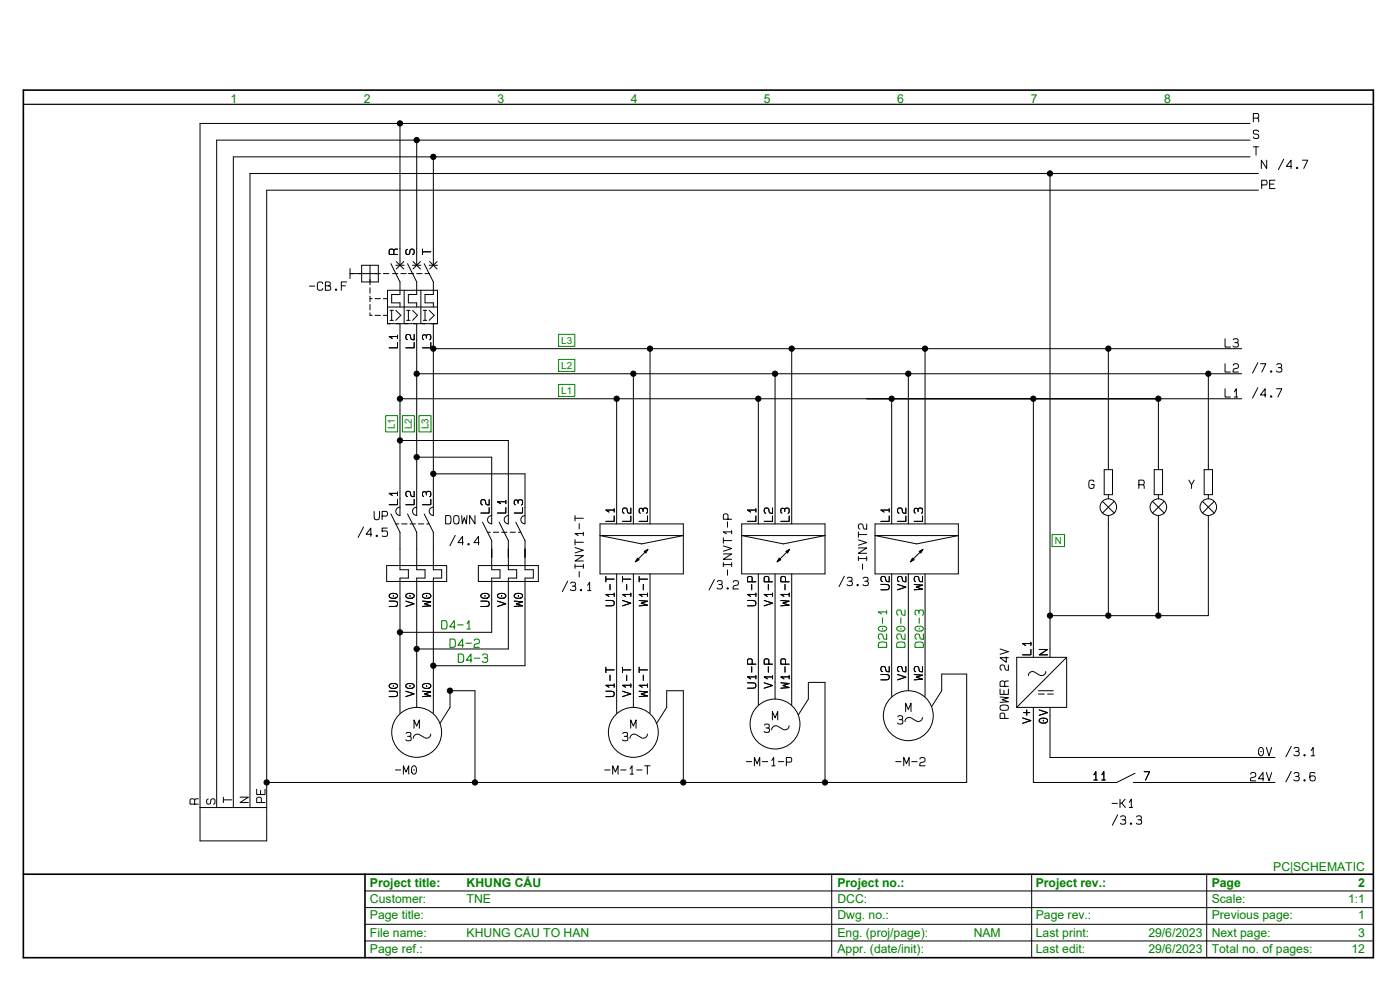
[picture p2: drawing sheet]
<svg xmlns="http://www.w3.org/2000/svg" width="420mm" height="297mm" viewBox="0 0 420 297" stroke-linecap="round" stroke-linejoin="round" font-family="sans-serif">
<path d="M7 27h405v260h-405zM7 262h405M109.5 262v25" fill="none" stroke="#000" stroke-width=".49"/>
<g fill="none" stroke="#000" stroke-width=".3">
<path d="M120 37v42.5M375 37h-315v215h20v-195h297.5M376 35.4l1.4-.1 .2-.4-.1-.7-.3-.2h-1.2v2.5M377.2 35.4l.3 .2 .1 .9M377.5 39.5l-.4-.5-.9 .1-.2 .4 .2 .6 1.3 .4 .1 .5-.2 .4-.9 .1-.5-.5M125 42v37.5M130 47v32.5M315 52v145M375 42h-310v200M375 47h-305v195M376 44h1.6M376.8 44v2.5"/>
<path d="M377.5 52h-302.5v190M378.5 55.4h1.4l.2-.5-.1-.6-.3-.3h-1.2v2.5M380 48v2.5l-1.6-2.5v2.5M380.9 55.2h1.3M382.5 54h-1.6v2.5h1.6M385.1 47.7l-1.6 3.1M387.5 49.9h-1.6l1.4-1.9v2.5M390.7 48h1.6l-1.2 2.5M108.5 79.5h5v5h-5zM111 79.5v5.9M117.3 79l2.7 5.5v3.8h-2.5v2.5h2.5v1.2M118.2 76.3l-.1-1.4-.4-.2h-.7l-.2 .4v1.2h2.5"/>
<path d="M118.7 79.5h2.5M118.9 78.4l2.2 2.2M119.3 74.7h-.9l-.2 .4M121.1 78.4l-2.2 2.2M122.2 74.7l-.4 .4v1l.4 .2 .7-.2 .3-1.4h.6l.4 .2v.9l-.4 .5M122.3 79l2.7 5.5v3.8h-2.5v2.5h2.5v1.2M123.8 79.5h2.5M123.9 78.4l2.2 2.2M126.1 78.4l-2.2 2.2M126.7 74.7v1.6M126.7 75.5h2.5M127.3 79l2.7 5.5v3.8h-2.5v2.5h2.5v1.2"/>
<path d="M128.8 79.5h2.5M128.9 78.4l2.2 2.2M131.1 78.4l-2.2 2.2M92.8 85.7h1.6M96.8 85a.83 .83 0 0 0-1-.5 .83 .83 0 0 0-.6 .9v.7a.83 .83 0 0 0 .6 .9 .83 .83 0 0 0 1-.6M97.6 85.7l1.3-.1 .1-.9-.3-.2h-1.1v2.5h1a.67 .67 0 0 0 .6-.7 .67 .67 0 0 0-.6-.6M102.4 85.7h1.2M104 84.5h-1.6v2.5M105 82h9.1M105 80.5v3M111 86.3v1.6M111 88.8v1.6"/>
<path d="M111 91.2v1.7M111 93.7v.8h.6M111 89.5h.6M112.5 94.5h1.6M112.5 89.5h1.6M115 82h1.6M115 94.5h1.2M115 89.5h1.2M116.2 87h15.1v10h-15.1zM116.2 92h15.1M117 96h1M117 93h1"/>
<path d="M117.5 93v3M117.8 82h1.6M118.7 93l1.5 1.5-1.5 1.5M120 97v57.5a1.24 1.24 0 0 1-1.3-1.3 1.24 1.24 0 0 1 1.3-1.2M120.2 82h1.7M121.2 87v10M122 96h1M122 93h1M122.5 93v3M122.5 82h1.6M123.8 93l1.4 1.5-1.4 1.5M125 97v57.5a1.24 1.24 0 0 1-1.2-1.3 1.24 1.24 0 0 1 1.2-1.2"/>
<path d="M125 82h1.6M126.3 87v10M127 96h1M127 93h1M127.5 93v3M127.5 82h1.3M128.8 93l1.5 1.5-1.5 1.5M130 97v57.5a1.24 1.24 0 0 1-1.2-1.3 1.24 1.24 0 0 1 1.2-1.2M119.3 102.6v1.6h-2.5M119.3 100.9h-2.5l.9 .6M119.3 100.5v1M120 119.5h252.5"/>
<path d="M124.2 102.6v1.6h-2.4M124.2 100.2v1.7l-.9-.3-.4-1.3a.82 .82 0 0 0-1.2 .4 .82 .82 0 0 0 .5 1.1M125 112h247.5M127.9 101.3l-.1-.8-.8-.1-.3 1.1 .4 .3M127.9 100.8l.5-.6 .8 .3a1.13 1.13 0 0 1-.3 1.4M129.2 102.6v1.6h-2.5M130 104.5h242.5M185 119.5v37.5M190 112v45M195 104.5v52.5M227.5 119.5v37.5M232.5 112v45"/>
<path d="M237.5 104.5v52.5M267.5 119.5v37.5M272.5 112v45M277.5 104.5v52.5M310 119.5v77.5M332.5 104.5v36.3M347.5 119.5v21.3M362.5 112v28.8M367.5 101.5v2.5h1.6M367.5 109v2.5h1.6M367.5 116.5v2.5h1.6M370 101.8l.3-.3 1.1 .2-.2 .9-.8 .1"/>
<path d="M370 109.5a.8 .8 0 0 1 1.2-.4 .8 .8 0 0 1 0 1.2l-1 .3-.3 .9h1.6M370.3 117.4l.6-.9v2.5M370.3 119h1M371 102.7l.5 .4-.3 .8a1.13 1.13 0 0 1-1.3-.2M377.4 108.7l-1.6 3.1M377.4 116.2l-1.6 3.1M378.1 109h1.7l-1.3 2.5M379.8 118.4h-1.7l1.4-1.9v2.5M382.9 116.5h1.7l-1.3 2.5M383 109.3l.3-.3 1.1 .2-.1 .9-.8 .1M384 110.2l.6 .4-.3 .8a1.13 1.13 0 0 1-1.4-.2M120 132h32.5v25"/>
<path d="M125 137h22.5v20M109.1 157.9l-1.7 3.2M112.2 153.3l.1 2a.79 .79 0 0 0 .7 .5 .79 .79 0 0 0 .8-.5l.1-2M114.6 154.7l1.4-.1 .2-.4v-.7l-.4-.2h-1.2v2.5M116.2 158.3h-1.6v1.1l.5-.3h.7l.4 .3v1.1a1.22 1.22 0 0 1-1.6 .1M117.3 154l2.7 5.5v11.3h2.5v2.4h-2.5v40.6M118.7 157h.9M119.3 149.6v1.7h-2.5M119.3 147.9h-2.5l.9 .6M119.3 147.5v1M120.5 157h1.6M122.3 154l2.7 5.5v11.3h2.5v2.4h-2.5v38.8"/>
<path d="M123 157h1.6M124.2 149.6v1.7h-2.4M124.2 147.3v1.6l-.9-.3-.4-1.3a.82 .82 0 0 0-1.2 .4 .82 .82 0 0 0 .5 1.1M125.5 157h1.6M127.3 154l2.7 5.5v11.3h2.5v2.4h-2.5v40.6M127.9 148.3l-.1-.8-.8-.1-.3 1.1 .4 .3M127.9 147.8l.5-.5 .8 .2a1.13 1.13 0 0 1-.3 1.4M128 157h.8M129.2 149.6v1.7h-2.5M130 142h27.5v15M133.7 154.5h1l.4 .2 .2 1.4-.3 .8-1.3 .1zM136.2 154.7l.5-.2 .9 .2v1.8l-.5 .5a.71 .71 0 0 1-.9-.5z"/>
<path d="M138.5 154.5l.2 2.5 .6-1.9 .6 1.9 .2-2.5M142.5 154.5v2.5l-1.6-2.5v2.5M144.8 156.5l2.7 5.5v8.8h2.5v2.4h-2.5v16.3h-27.5M146.3 159.5h.8M146.7 152.1v1.7h-2.4M146.7 149.8v1.6l-.9-.3-.4-1.3a.82 .82 0 0 0-1.2 .4 .82 .82 0 0 0 .5 1.1M147.5 154.5a1.24 1.24 0 0 0-1.2 1.3 1.24 1.24 0 0 0 1.2 1.2M148 159.5h1.6M149.8 156.5l2.7 5.5v8.8h2.5v2.4h-2.5v21.3h-27.5M150.5 159.5h1.6M151.7 152.1v1.7h-2.5M151.7 150.4h-2.5l1 .6"/>
<path d="M151.7 150v1M152.5 154.5a1.24 1.24 0 0 0-1.2 1.3 1.24 1.24 0 0 0 1.2 1.2M153 159.5h1.6M154.7 156.5l2.8 5.5v8.8h2.5v2.4h-2.5v26.3h-27.5M155.4 150.8v-.8l-.9-.1-.2 1.1 .3 .3M155.4 150.3l.5-.5 .8 .2a1.13 1.13 0 0 1-.3 1.4M155.5 159.5h.8M156.8 152.1v1.7h-2.5M157.5 154.5a1.24 1.24 0 0 0-1.2 1.3 1.24 1.24 0 0 0 1.2 1.2M172.5 154.5v1.6M172.5 155.3h2.5M173.8 156.9v1.6"/>
<path d="M175 159.9h-2.5l.9 .6M175 159.5v1M180 157h25v15h-25zM184.3 154.6v1.7h-2.5M184.3 152.9h-2.5l.9 .6M184.3 152.5v1M189.3 154.6v1.7h-2.5M189.3 152.3v1.6l-1-.3-.4-1.3a.82 .82 0 0 0-1.2 .4 .82 .82 0 0 0 .5 1.1M192.9 153.3l-.1-.8-.8-.1-.3 1.1 .4 .3M192.9 152.8l.5-.5 .8 .2a1.13 1.13 0 0 1-.3 1.4M194.2 154.6v1.7h-2.5M218.2 156.4v1.6"/>
<path d="M218.4 155.6l-.1-1.4-.4-.2-.7 .1-.2 .3v1.2h2.5M219.5 159.4h-2.5l.9 .6M219.5 159v1M222.5 157h25v15h-25zM226.8 154.6v1.7h-2.5M226.8 152.9h-2.5l.9 .6M226.8 152.5v1M231.8 154.6v1.7h-2.5M231.8 152.3v1.6l-1-.3-.4-1.3a.82 .82 0 0 0-1.1 .4 .82 .82 0 0 0 .4 1.1M235.4 153.3v-.8l-.9-.1-.2 1.1 .3 .3M235.4 152.8l.5-.5 .8 .2a1.13 1.13 0 0 1-.3 1.4M236.7 154.6v1.7h-2.4"/>
<path d="M257.5 159.4v1.6M260 157v1.6l-.9-.3-.4-1.2a.82 .82 0 0 0-1.2 .3 .82 .82 0 0 0 .5 1.2M262.5 157h25v15h-25zM266.8 154.6v1.7h-2.5M266.8 152.9h-2.5l.9 .6M266.8 152.5v1M271.8 154.6v1.7h-2.5M271.8 152.3v1.6l-1-.3-.4-1.3a.82 .82 0 0 0-1.1 .4 .82 .82 0 0 0 .4 1.1M275.4 153.3v-.8l-.9-.1-.2 1.1 .3 .3M275.4 152.8l.5-.5 .8 .2a1.13 1.13 0 0 1-.3 1.4M276.8 154.6v1.7h-2.5M328.2 144.4l-.6-.5a.71 .71 0 0 0-.9 .5v1.5a.79 .79 0 0 0 .7 .5 .79 .79 0 0 0 .8-.5l.1-.7h-.9"/>
<path d="M330.8 150.3l1.7 1.7M331.3 140.8h2.5v7.5h-2.5zM332.5 148.3v1.2M332.5 154.5v30M332.5 152l-1.7 1.8M332.5 152l1.8 1.8M334.3 150.3l-1.8 1.7M341.7 145.3l1.3-.1 .3-.4-.1-.7-.3-.2h-1.2v2.5M342.9 145.3l.3 .2 .1 .9M345.8 150.3l3.4 3.5M346.3 140.8h2.5v7.5h-2.5zM347.5 148.3v1.2"/>
<path d="M347.5 154.5v30M349.2 150.3l-3.4 3.5M356.7 143.9l.8 1.4v1.1M358.3 143.9l-.8 1.4M360.8 150.3l3.5 3.5M361.3 140.8h2.4v7.5h-2.4zM362.5 148.3v1.2M362.5 154.5v30h-47.5M364.3 150.3l-3.5 3.5M111.5 160.1h-1.6l1.4-1.8v2.5M116 169.5h18v4.8h-18zM116.8 178.2a1.66 1.66 0 0 1 2.5 .2 1.35 1.35 0 0 1-1.1 1.1 1.35 1.35 0 0 1-1.4-.6z"/>
<path d="M118 178.4v.3M121.8 178.2a1.66 1.66 0 0 1 2.4 .2 1.35 1.35 0 0 1-1 1.1 1.35 1.35 0 0 1-1.4-.6zM123 178.4v.3M126.8 178.2a1.66 1.66 0 0 1 2.4 .2 1.35 1.35 0 0 1-1 1.1 1.35 1.35 0 0 1-1.4-.6zM128 178.4v.3M136.6 160.4l-1.6 3.2M139 162.6h-1.6l1.4-1.8v2.5M143.5 169.5h18v4.8h-18zM143.8 162.6h-1.6l1.4-1.8v2.5M144.3 178.2a1.66 1.66 0 0 1 2.4 .2 1.35 1.35 0 0 1-1 1.1 1.35 1.35 0 0 1-1.4-.6zM145.5 178.4v.3M149.3 178.2a1.66 1.66 0 0 1 2.4 .2 1.35 1.35 0 0 1-1 1.1 1.35 1.35 0 0 1-1.4-.6z"/>
<path d="M150.5 178.4v.3M154.3 178.2a1.66 1.66 0 0 1 2.5 .2 1.35 1.35 0 0 1-1.1 1.1 1.35 1.35 0 0 1-1.4-.6zM155.5 178.4v.3M170.3 174.2l-1.6 3.1M171.2 174.8l.3-.3 1.1 .2-.2 .9-.8 .1M172.2 175.7l.5 .4-.3 .8a1.13 1.13 0 0 1-1.3-.2M172.5 169.1v1.2M172.5 169.7h2.5M172.5 166.5h2.5l-2.5 1.6h2.5M172.5 164.1l2.5 .8-2.5 .8M172.5 161.7v1.6M172.5 162.5h2.5"/>
<path d="M173.8 171.3v1.6M175 169.1v1.2M176.3 175.4l.6-.9v2.5M176.3 177h1M180 160.5h25l-12.5 2.5zM181.8 180h2l.5 .6a.71 .71 0 0 1-.5 .9l-2 .1M181.8 172.8v1.6M181.8 173.6h2.5M183 175.2v1.6M184.3 178.2h-2.5l.9 .6M184.3 177.8v1M185 172v41.8"/>
<path d="M186.8 180l2.5 .8-2.5 .8M186.8 172.8v1.6M186.8 173.6h2.5M188 175.2v1.6M189.3 178.2h-2.5l.9 .6M189.3 177.8v1M190 172v40M191.7 180l2.5 .2-1.8 .6 1.8 .6-2.5 .2M191.7 172.8v1.6M191.7 173.6h2.5M193 175.2v1.6M194.2 178.2h-2.5l1 .6"/>
<path d="M194.2 177.8v1M194.2 164.8l-3.4 3.5M195 172v41.8M214.3 173.7l-1.6 3.1M215.2 174.3l.3-.3 1.1 .2-.1 .9-.9 .1M216.2 175.2l.5 .4-.2 .8a1.13 1.13 0 0 1-1.4-.2M217 168.6v1.2M217 169.2h2.5M217 166h2.5l-2.5 1.6h2.5M217 163.6l2.5 .8-2.5 .8M217 161.2v1.6M217 162h2.5"/>
<path d="M218.2 170.8v1.6M219.5 168.6v1.2M220 174.5a.8 .8 0 0 1 1.2-.4 .8 .8 0 0 1 0 1.2l-1 .3-.3 .9h1.6M222.5 160.5h25l-12.5 2.5zM224.3 180h2l.5 .6a.71 .71 0 0 1-.5 .9l-2 .1M225.5 175.2v1.6M225.7 174.4l-.1-1.4-.4-.2h-.7l-.2 .4v1.2h2.5M226.8 178.2h-2.5l.9 .6M226.8 177.8v1M227.5 172v39.3M229.3 180l2.5 .8-2.5 .8M230.5 175.2v1.6"/>
<path d="M230.7 174.4l-.1-1.4-.4-.2h-.7l-.2 .4v1.2h2.5M231.8 178.2h-2.5l.9 .6M231.8 177.8v1M232.5 172v37.5M234.3 180l2.4 .2-1.8 .6 1.8 .6-2.4 .2M235.5 175.2v1.6M235.6 174.4v-1.4l-.4-.2h-.7l-.2 .4v1.2h2.4M236.7 178.2h-2.4l.9 .6M236.7 177.8v1M236.7 164.8l-3.4 3.5M237.5 172v39.3M253.3 172.7l-1.6 3.1"/>
<path d="M254.2 173.3l.3-.3 1.1 .2-.2 .9-.8 .1M255.2 174.2l.5 .4-.3 .8a1.13 1.13 0 0 1-1.3-.2M257.5 166.8v1.2M257.5 167.4h2.5M257.5 164.2h2.5l-2.5 1.6h2.5M257.5 161.8l2.5 .8-2.5 .8M257.5 160.2h2.5M258.8 169v1.6M259 173.3l.3-.3 1 .2-.1 .9-.8 .1M259.9 174.2l.6 .4-.3 .8a1.13 1.13 0 0 1-1.3-.2M260 166.8v1.2M262.5 160.5h25l-12.5 2.5z"/>
<path d="M264.3 175.2h2l.5 .6a.71 .71 0 0 1-.5 .9l-2 .1M266.8 172.8v1.6l-1-.3-.4-1.3a.82 .82 0 0 0-1.1 .4 .82 .82 0 0 0 .4 1.1M267.5 172v36.8M269.3 175.2l2.5 .8-2.5 .8M271.8 172.8v1.6l-1-.3-.4-1.3a.82 .82 0 0 0-1.1 .4 .82 .82 0 0 0 .4 1.1M272.5 172v35M274.3 175.2l2.5 .2-1.9 .6 1.9 .6-2.5 .2M276.8 172.8v1.6l-1-.3-.4-1.3a.82 .82 0 0 0-1.1 .4 .82 .82 0 0 0 .4 1.1M276.8 164.8l-3.5 3.5M277.5 172v36.8M116.8 180.1l2 .1 .5 .6a.71 .71 0 0 1-.5 .9l-2 .1M121.8 180.1l2.4 .9-2.4 .8"/>
<path d="M126.7 180.1l2.5 .3-1.8 .6 1.8 .6-2.5 .2M144.3 180.1l2 .1 .4 .6a.71 .71 0 0 1-.4 .9l-2 .1M149.2 180.1l2.5 .9-2.5 .8M154.3 180.1l2.5 .3-1.9 .6 1.9 .6-2.5 .2M181.8 200v1.6M186.8 200v1.6M191.7 200v1.6M225.5 199.8v1.6M225.7 199.1l-.1-1.4-.4-.3-.7 .1-.2 .3v1.3h2.5M230.5 199.8v1.6M230.7 199.1l-.1-1.4-.4-.3-.7 .1-.2 .3v1.3h2.5M235.5 199.8v1.6"/>
<path d="M235.6 199.1v-1.4l-.4-.3-.7 .1-.2 .3v1.3h2.4M266.8 199.7v1.7l-1-.3-.4-1.3a.82 .82 0 0 0-1.1 .4 .82 .82 0 0 0 .4 1.1M271.8 199.7v1.7l-1-.3-.4-1.3a.82 .82 0 0 0-1.1 .4 .82 .82 0 0 0 .4 1.1M276.8 199.7v1.7l-1-.3-.4-1.3a.82 .82 0 0 0-1.1 .4 .82 .82 0 0 0 .4 1.1M300 194.5l2.5 .8-2.5 .8M301.9 196.9v1.6l-1.9-1.4h2.5M302.5 199.3v1.6l-.9-.3-.4-1.2a.82 .82 0 0 0-1.2 .3 .82 .82 0 0 0 .5 1.1M309.3 194.6v1.7h-2.5M309.3 192.9h-2.5l.9 .6M309.3 192.5v1M311.8 194.6h2.5l-2.5 1.7h2.5M320 197h-15v15"/>
<path d="M320 197v15h-15M320 197l-15 15M116.8 207.2h2l.5 .6a.71 .71 0 0 1-.5 .9l-2 .1M116.8 205.2a1.66 1.66 0 0 1 2.5 .2 1.35 1.35 0 0 1-1.1 1.1 1.35 1.35 0 0 1-1.4-.6zM118 205.4v.3M121.8 207.2l2.4 .8-2.4 .8M121.8 219.8l.4-.3 1 .3-.1 .8-.8 .1M121.8 205.2a1.66 1.66 0 0 1 2.4 .2 1.35 1.35 0 0 1-1 1.1 1.35 1.35 0 0 1-1.4-.6zM123 205.4v.3M124.2 218.2v-2.4l.8 1.8 .8-1.8v2.4M126.7 207.2l2.5 .2-1.8 .6 1.8 .6-2.5 .2M126.8 205.2a1.66 1.66 0 0 1 2.4 .2 1.35 1.35 0 0 1-1 1.1 1.35 1.35 0 0 1-1.4-.6z"/>
<path d="M128 205.4v.3M132 216.8l3-4.8v-5h7.5v27.5M181.8 207.2h2l.5 .6a.71 .71 0 0 1-.5 .9l-2 .1M181.8 200.8h2.5M183 202.4v1.6M184.3 205.4h-2.5l.9 .6M184.3 205v1M186.8 207.2l2.5 .8-2.5 .8M186.8 200.8h2.5M186.8 219.8l.4-.3 1 .3-.1 .8-.8 .1M188 202.4v1.6M189.2 218.2v-2.4l.8 1.8 .8-1.8v2.4"/>
<path d="M189.3 205.4h-2.5l.9 .6M189.3 205v1M191.7 207.2l2.5 .2-1.8 .6 1.8 .6-2.5 .2M191.7 200.8h2.5M193 202.4v1.6M194.2 205.4h-2.5l1 .6M194.2 205v1M197 216.8l3-4.8v-5h5v27.5M224.3 204.6l2 .1 .5 .6a.71 .71 0 0 1-.5 .9h-2M226.8 202.9h-2.5l.9 .6M226.8 202.5v1M229.3 204.6l2.5 .8-2.5 .8"/>
<path d="M229.3 217.3l.4-.3 1 .2-.1 .9-.8 .1M230.3 218.2l.6 .4-.3 .8a1.13 1.13 0 0 1-1.3-.2M231.7 215.8v-2.5l.8 1.8 .8-1.8v2.5M231.8 202.9h-2.5l.9 .6M231.8 202.5v1M233.4 217.7a1.24 1.24 0 0 0-1.9 1.1M233.5 217.8l1.3 .7M234.3 204.6l2.4 .3-1.8 .5 1.8 .7-2.4 .1M236.7 217.5a1.24 1.24 0 0 1-1.8 1.1M236.7 202.9h-2.4l.9 .6M236.7 202.5v1M239.5 214.2l3-4.7v-5h5v30"/>
<path d="M264.3 202.1l2 .1 .5 .6a.71 .71 0 0 1-.5 .9l-2 .1M269.3 202.1l2.5 .8-2.5 .9M269.3 214.8l.4-.3 1 .2-.1 .9-.8 .1M270.3 215.7l.6 .4-.3 .8a1.13 1.13 0 0 1-1.3-.2M271.7 213.3v-2.5l.8 1.8 .8-1.8v2.5M273.4 215.2a1.24 1.24 0 0 0-1.9 1.1M273.5 215.3l1.3 .7M274.3 202.1l2.5 .3-1.9 .5 1.9 .7-2.5 .2M276.7 215a1.24 1.24 0 0 1-1.8 1.1M279.5 211.8l3-4.8v-5h7.5v32.5h-210M300 208.9l2.5 .2-1.9 .6 1.9 .6-2.5 .2M300 206.5v1.6h2.5v-1.6"/>
<path d="M300.2 211.4h1.8l.5 .5a.71 .71 0 0 1-.5 .9h-1.5a.85 .85 0 0 1-.3-1.4zM301.2 206.8v1.3M301.4 215.3l-.1-1.4-.4-.2-.7 .1-.2 .3v1.2h2.5M301.4 205.7l-.1-1.4-.4-.2-.7 .1-.2 .3v1.2h2.5M302.5 204.1l-.9 .1-.2 .3M306.8 215.2l2.5 .8-2.5 .8M307.1 213.6h1.8M308 212.8v1.6M310 212v22.5h25l5.5-2.7M310.4 201.4a1.24 1.24 0 0 0-1.9 1.1M310.5 201.5l1.3 .8M311.5 207h4.5"/>
<path d="M311.5 208h1.8M311.8 212.8l2.5 .8-2.5 .8M311.8 215.6a1.66 1.66 0 0 1 2.5 .2 1.35 1.35 0 0 1-1.1 1.1 1.35 1.35 0 0 1-1.4-.6zM313 215.8v.3M313.7 201.3a1.24 1.24 0 0 1-1.8 1M314.3 208h1.7M315 212v15h67.5M59.5 239.4l-.9 .1-.2 .3M62.5 239.5l-.5 .4 .1 .9 .4 .2 .6-.2 .4-1.3 .5-.1 .4 .2 .1 .9-.5 .5M67 238.9v1.6M67 239.7h2.5M72 238.9h2.5l-2.5 1.6h2.5"/>
<path d="M77 236.5v1.6h2.5v-1.6M78.2 236.9v1.2M118.6 230.8h1.6M121 232v-2.5l.8 1.9 .8-1.9v2.5M122.8 220.7l.6 .4-.3 .8a1.13 1.13 0 0 1-1.3-.2M123.9 229.6l.2-.1a1.35 1.35 0 0 1 1 1.1 1.35 1.35 0 0 1-.6 1.3l-.2 .1a1.35 1.35 0 0 1-1-1 1.35 1.35 0 0 1 .6-1.4zM124.1 230.8h.2M125.9 220.2a1.24 1.24 0 0 0-1.9 1.1M126 220.3l1.3 .7M129.2 220a1.24 1.24 0 0 1-1.8 1.1M181.4 230.8h1.6M183.8 232v-2.5l.8 1.9 .8-1.9v2.5"/>
<path d="M186.2 230.8h1.6M187.8 220.7l.6 .4-.3 .8a1.13 1.13 0 0 1-1.3-.2M189 230.4l.6-.9v2.5M189 232h1M190.9 220.2a1.24 1.24 0 0 0-1.9 1.1M191 230.8h1.6M191 220.3l1.3 .7M193.4 229.5h1.6M194.2 229.5v2.5M194.2 220a1.24 1.24 0 0 1-1.8 1.1M223.9 228.3h1.6M226.3 229.5v-2.5l.8 1.9 .8-1.9v2.5"/>
<path d="M228.7 228.3h1.6M231.5 227.9l.6-.9v2.5M231.5 229.5h1M233.5 228.3h1.6M235.9 228.4l1.4-.1 .2-.4-.1-.7-.3-.2h-1.2v2.5M268.7 228.3h1.6M271.1 229.5v-2.5l.8 1.9 .8-1.9v2.5M273.5 228.3h1.6M276 227.5a.8 .8 0 0 1 1.2-.4 .8 .8 0 0 1 0 1.2l-1 .3-.3 .9h1.6M328.2 232.2l.6-.9v2.5M328.2 233.8h1M330.6 232.2l.6-.9v2.5"/>
<path d="M330.6 233.8h1M336 239.5v2.5M337.5 239.5l-1 1.2M340 234.5h42.5M343.3 231.3h1.6l-1.2 2.5M375.2 232a.8 .8 0 0 1 1.2-.4 .8 .8 0 0 1 0 1.3l-1 .2-.3 .9h1.6M378 224.1l.2-.1a1.35 1.35 0 0 1 1 1.1 1.35 1.35 0 0 1-.5 1.3l-.3 .1a1.35 1.35 0 0 1-1-1.1 1.35 1.35 0 0 1 .6-1.3zM378.2 225.3h.2M379.1 233.4h-1.6l1.4-1.9v2.5M379.9 231.5l.8 2.5 .8-2.5M379.9 224l.8 2.5 .8-2.5M387.4 231.2l-1.6 3.1"/>
<path d="M387.4 223.7l-1.6 3.1M388.2 231.8l.4-.3 1 .3-.1 .8-.8 .1M388.2 224.3l.4-.3 1 .2-.1 .9-.8 .1M389.2 232.7l.6 .5-.3 .7a1.13 1.13 0 0 1-1.3-.2M389.2 225.2l.6 .4-.3 .8a1.13 1.13 0 0 1-1.3-.2M393.4 224.9l.6-.9v2.5M393.4 226.5h1M394.5 231.8l-.4-.3-1 .1a2.66 2.66 0 0 0 0 2.2l.4 .2 .9-.1 .2-.9-.5-.5-1 .1-.1 .4M58.4 241l-.1-1.4-.4-.2-.7 .1-.2 .3v1.2h2.5M60 242h20M78.4 240.5l-.1-1.4-.4-.2-.7 .1-.2 .3v1.2h2.5M333.6 240.8h1.6"/>
<path d="M335.3 244.2l-1.6 3.1M336 240.7h.5l1.1 1.3M336.2 244.8l.3-.3 1.1 .3-.2 .8-.8 .1M337.2 245.7l.5 .4-.3 .8a1.13 1.13 0 0 1-1.3-.2M338.8 240.5l.6-1v2.5M338.8 242h1M341 244.8l.3-.3 1 .3-.1 .8-.8 .1M341.9 245.7l.6 .4-.3 .8a1.13 1.13 0 0 1-1.3-.2M109.5 272h302.3M109.5 277h302.3M109.5 267h302.5M249.5 262v25"/>
<path d="M309.5 262v25M362 262v25M109.5 282h302.3"/>
<circle cx="120" cy="37" r=".79"/>
<circle cx="125" cy="42" r=".79"/>
<circle cx="130" cy="47" r=".79"/>
<circle cx="315" cy="52" r=".79"/>
<circle cx="389.1" cy="50.3" r=".2"/>
<circle cx="100.8" cy="86.8" r=".2"/>
<circle cx="120" cy="119.5" r=".79"/>
<circle cx="125" cy="112" r=".79"/>
<circle cx="130" cy="104.5" r=".79"/>
<circle cx="185" cy="119.5" r=".79"/>
<circle cx="190" cy="112" r=".79"/>
<circle cx="195" cy="104.5" r=".79"/>
<circle cx="227.5" cy="119.5" r=".79"/>
<circle cx="232.5" cy="112" r=".79"/>
<circle cx="237.5" cy="104.5" r=".79"/>
<circle cx="267.5" cy="119.5" r=".79"/>
<circle cx="272.5" cy="112" r=".79"/>
<circle cx="277.5" cy="104.5" r=".79"/>
<circle cx="310" cy="119.5" r=".79"/>
<circle cx="332.5" cy="104.5" r=".79"/>
<circle cx="347.5" cy="119.5" r=".79"/>
<circle cx="362.5" cy="112" r=".79"/>
<circle cx="381.3" cy="118.8" r=".2"/>
<circle cx="381.3" cy="111.3" r=".2"/>
<circle cx="120" cy="132" r=".79"/>
<circle cx="125" cy="137" r=".79"/>
<circle cx="130" cy="142" r=".79"/>
<circle cx="332.5" cy="152" r="2.49"/>
<circle cx="347.5" cy="152" r="2.49"/>
<circle cx="362.5" cy="152" r="2.49"/>
<circle cx="113" cy="160.6" r=".2"/>
<circle cx="140.6" cy="163.1" r=".2"/>
<circle cx="174.3" cy="176.8" r=".2"/>
<circle cx="218.3" cy="176.4" r=".2"/>
<circle cx="257.3" cy="175.4" r=".2"/>
<circle cx="120" cy="189.5" r=".79"/>
<circle cx="125" cy="194.5" r=".79"/>
<circle cx="130" cy="199.5" r=".79"/>
<circle cx="315" cy="184.5" r=".79"/>
<circle cx="332.5" cy="184.5" r=".79"/>
<circle cx="347.5" cy="184.5" r=".79"/>
<circle cx="125" cy="219.5" r="7.5"/>
<circle cx="135" cy="207" r=".79"/>
<circle cx="190" cy="219.5" r="7.5"/>
<circle cx="232.5" cy="217" r="7.5"/>
<circle cx="272.5" cy="214.5" r="7.5"/>
<circle cx="80" cy="234.5" r=".79"/>
<circle cx="142.5" cy="234.5" r=".79"/>
<circle cx="205" cy="234.5" r=".79"/>
<circle cx="247.5" cy="234.5" r=".79"/>
<circle cx="391.4" cy="226.3" r=".2"/>
<circle cx="391.4" cy="233.9" r=".2"/>
<circle cx="339.3" cy="246.9" r=".2"/>
</g>
<path d="M7.3 31.3h404.7" fill="none" stroke="#000" stroke-width=".36"/>
<g fill="#000">
<circle cx="120" cy="37" r=".79"/>
<circle cx="125" cy="42" r=".79"/>
<circle cx="130" cy="47" r=".79"/>
<circle cx="315" cy="52" r=".79"/>
<circle cx="120" cy="119.5" r=".79"/>
<circle cx="125" cy="112" r=".79"/>
<circle cx="130" cy="104.5" r=".79"/>
<circle cx="185" cy="119.5" r=".79"/>
<circle cx="190" cy="112" r=".79"/>
<circle cx="195" cy="104.5" r=".79"/>
<circle cx="227.5" cy="119.5" r=".79"/>
<circle cx="232.5" cy="112" r=".79"/>
<circle cx="237.5" cy="104.5" r=".79"/>
<circle cx="267.5" cy="119.5" r=".79"/>
<circle cx="272.5" cy="112" r=".79"/>
<circle cx="277.5" cy="104.5" r=".79"/>
<circle cx="310" cy="119.5" r=".79"/>
<circle cx="332.5" cy="104.5" r=".79"/>
<circle cx="347.5" cy="119.5" r=".79"/>
<circle cx="362.5" cy="112" r=".79"/>
<circle cx="120" cy="132" r=".79"/>
<circle cx="125" cy="137" r=".79"/>
<circle cx="130" cy="142" r=".79"/>
<circle cx="120" cy="189.5" r=".79"/>
<circle cx="125" cy="194.5" r=".79"/>
<circle cx="130" cy="199.5" r=".79"/>
<circle cx="315" cy="184.5" r=".79"/>
<circle cx="332.5" cy="184.5" r=".79"/>
<circle cx="347.5" cy="184.5" r=".79"/>
<circle cx="135" cy="207" r=".79"/>
<circle cx="80" cy="234.5" r=".79"/>
<circle cx="142.5" cy="234.5" r=".79"/>
<circle cx="205" cy="234.5" r=".79"/>
<circle cx="247.5" cy="234.5" r=".79"/>
</g>
<g fill="#000" stroke="#000" stroke-width=".3">
<path d="M191.3 167.3l.4 .5-1.1 .6z" fill-rule="evenodd"/>
<path d="M193.3 165.2l1.1-.6-.6 1.2z" fill-rule="evenodd"/>
<path d="M233.8 167.3l.5 .5-1.2 .6z" fill-rule="evenodd"/>
<path d="M235.8 165.2l1.1-.6-.6 1.2z" fill-rule="evenodd"/>
<path d="M273.7 167.3l.6 .5-1.2 .6z" fill-rule="evenodd"/>
<path d="M275.8 165.2l1.1-.6-.7 1.2z" fill-rule="evenodd"/>
</g>
<path d="M167.6 100.2h4.8v3.6h-4.8zM167.6 107.7h4.8v3.6h-4.8zM167.6 115.2h4.8v3.6h-4.8zM115.7 124.6h3.6v4.8h-3.6zM120.7 124.6h3.6v4.8h-3.6zM125.7 124.6h3.6v4.8h-3.6zM315.6 160.2h3.8v3.6h-3.8z" fill="none" stroke="#008000" stroke-width=".3"/>
<g fill="none" stroke="#008000" stroke-width=".32">
<path d="M132.5 186h1l.5 .2 .1 1.4-.3 .8-1.3 .1zM135 191.5h1l.5 .2 .1 1.4-.3 .8-1.3 .1zM136.5 187.9h-1.6l1.4-1.9v2.5M137.3 187.3h1.6M137.5 196h1l.5 .2 .1 1.4-.3 .8-1.3 .1zM139 193.4h-1.6l1.4-1.9v2.5M139.8 192.8h1.6M140.1 186.9l.6-.9v2.5M140.1 188.5h1M141.5 197.9h-1.6l1.4-1.9v2.5M142.3 192a.8 .8 0 0 1 1.2-.4 .8 .8 0 0 1 0 1.2l-1 .3-.3 .9h1.6M142.3 197.3h1.6"/>
<path d="M144.8 196.3l.3-.3 1.1 .2-.2 .9-.8 .1M145.8 197.2l.5 .4-.3 .8a1.13 1.13 0 0 1-1.3-.2M263.6 188.1a1.66 1.66 0 0 1 2.4 .2 1.35 1.35 0 0 1-1.1 1 1.35 1.35 0 0 1-1.3-.6zM263.7 192.6h2.1l.2 .4v1h-2.5v-1zM264.8 188.3v.3M264.8 185.2v1.6M266 190v1.6l-.9-.3-.4-1.2a.82 .82 0 0 0-1.2 .3 .82 .82 0 0 0 .5 1.2M266 183.4h-2.5l.9 .6M266 183v1M269.1 188.1a1.66 1.66 0 0 1 2.4 .2 1.35 1.35 0 0 1-1.1 1 1.35 1.35 0 0 1-1.3-.6zM269.2 192.6h2.1l.2 .4v1h-2.5v-1zM270.3 188.3v.3"/>
<path d="M270.3 185.2v1.6M271.5 190v1.6l-.9-.3-.4-1.2a.82 .82 0 0 0-1.2 .3 .82 .82 0 0 0 .5 1.2M271.5 182.8v1.6l-.9-.3-.4-1.2a.82 .82 0 0 0-1.2 .3 .82 .82 0 0 0 .5 1.1M274.6 188.1a1.66 1.66 0 0 1 2.4 .2 1.35 1.35 0 0 1-1 1 1.35 1.35 0 0 1-1.4-.6zM274.7 192.6h2.1l.2 .4v1h-2.5v-1zM275.7 183.9l-.1-.8-.9-.2-.2 1.1 .3 .3M275.7 183.3l.4-.5 .8 .3a1.13 1.13 0 0 1-.2 1.3M275.8 188.3v.3M275.8 185.2v1.6M277 190v1.6l-.9-.3-.4-1.2a.82 .82 0 0 0-1.2 .3 .82 .82 0 0 0 .5 1.2"/>
</g>
<g font-size="3.7" fill="#008000">
<text x="69.2" y="30.8">1</text>
<text x="109.2" y="30.8">2</text>
<text x="149.2" y="30.8">3</text>
<text x="189.2" y="30.8">4</text>
<text x="229.2" y="30.8">5</text>
<text x="269.2" y="30.8">6</text>
<text x="309.2" y="30.8">7</text>
<text x="349.2" y="30.8">8</text>
<text x="382" y="261">PC|SCHEMATIC</text>
<text x="111" y="265.8">Project title:</text>
<text x="140" y="265.8">KHUNG CẨU</text>
<text x="251.2" y="265.8">Project no.:</text>
<text x="310.7" y="265.8">Project rev.:</text>
<text x="363.5" y="265.8">Page</text>
<text x="407.5" y="265.8">2</text>
<text x="111" y="270.8">Customer:</text>
<text x="111" y="275.5">Page title:</text>
<text x="140" y="270.8">TNE</text>
<text x="251.2" y="275.5">Dwg. no.:</text>
<text x="251.2" y="270.8">DCC:</text>
<text x="310.7" y="275.5">Page rev.:</text>
<text x="363.5" y="275.5">Previous page:</text>
<text x="363.5" y="270.8">Scale:</text>
<text x="404.4" y="270.8">1:1</text>
<text x="407.5" y="275.5">1</text>
<text x="111" y="280.8">File name:</text>
<text x="140" y="280.8">KHUNG CAU TO HAN</text>
<text x="251.2" y="280.8">Eng. (proj/page):</text>
<text x="292.1" y="280.8">NAM</text>
<text x="310.7" y="280.8">Last print:</text>
<text x="344.5" y="280.8">29/6/2023</text>
<text x="363.5" y="280.8">Next page:</text>
<text x="407.5" y="280.8">3</text>
<text x="111" y="285.5">Page ref.:</text>
<text x="251.2" y="285.5">Appr. (date/init):</text>
<text x="310.7" y="285.5">Last edit:</text>
<text x="344.5" y="285.5">29/6/2023</text>
<text x="363.5" y="285.5">Total no. of pages:</text>
<text x="405.4" y="285.5">12</text>
</g>
<g font-size="2.9" fill="#008000">
<text x="168.4" y="103">L3</text>
<text x="168.4" y="110.5">L2</text>
<text x="168.4" y="118">L1</text>
<text x="118.5" y="128.6" transform="rotate(-90 118.5 128.6)">L1</text>
<text x="123.5" y="128.6" transform="rotate(-90 123.5 128.6)">L2</text>
<text x="128.5" y="128.6" transform="rotate(-90 128.5 128.6)">L3</text>
<text x="316.4" y="163">N</text>
</g>
</svg>
